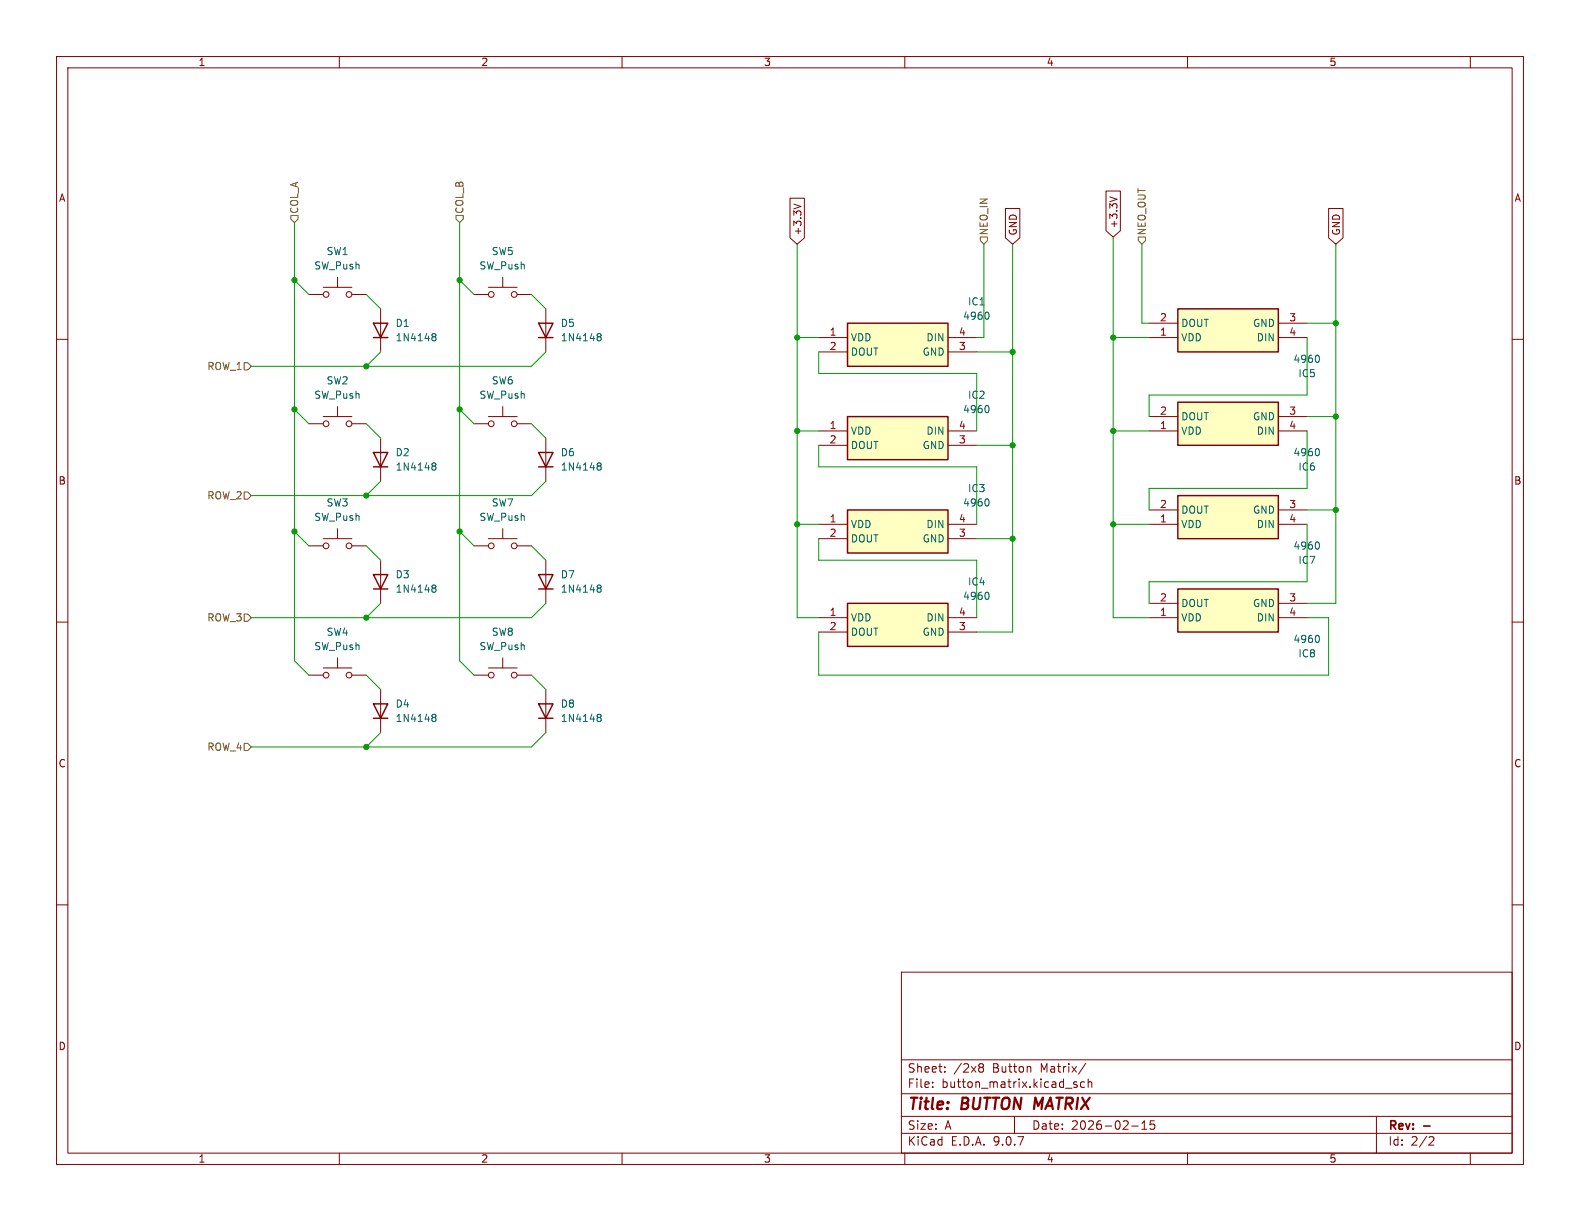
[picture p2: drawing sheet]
<svg xmlns="http://www.w3.org/2000/svg" width="279mm" height="216mm" viewBox="0 0 279 216" stroke-linecap="round" stroke-linejoin="round" font-family="sans-serif">
<g fill="none" stroke="#840000" stroke-width=".18">
<path d="M10 10h259.4v195.9h-259.4zM12 12h255.4v191.9h-255.4zM60 10v2M110 10v2M160 10v2M210 10v2M260 10v2M96.5 54.6v7.6M10 60h2M83.8 74.9h2.6M86.4 73.7h5M88.9 71.9v1.8"/>
<path d="M91.4 74.9h2.6M96.5 77.5v7.6M267.4 60h2M54.6 96.5h2.5M57.1 95.3h5.1M59.7 93.5v1.8M62.2 96.5h2.6M67.3 99.1v7.6M10 110h2M267.4 110h2M10 160h2M159.4 171.9h108v32h-108z"/>
<path d="M267.4 160h2M159.4 197.4h108M159.4 193.4h108M159.4 187.4h108M164.9 192.1v.2M164.9 191.4v.1M167.1 189.4v.2M167.1 188.7v.1M173.2 188.7h.2M173.2 188.2l.4-.1 .3 .1v.2l-.3 .3M173.4 188.7h.2M173.4 188.7l-.2 .1"/>
<path d="M173.6 188.7l.3 .3v.4l-.3 .2-.4-.1M179.4 197.4v3M182.1 188.6l.2 .2v.8M190.4 191.4l-.3-.1-.2 .2v.2l.5 .2v.3h-.5M191.8 191.4l-.4-.1-.3 .3v.4l.1 .2h.6M192 188l-1.3 1.9M192.4 191.4l.2-.1 .4 .1 .1 .9M192.4 190.8v1.5M200.1 199.1h1.2M201.9 199.7h.9M201.9 198.6l.5-.4v1.5M204.1 198.2h-.7v.7l.2-.1h.5l.1 .2-.1 .5-.2 .2-.5-.2"/>
<path d="M243.4 197.4v6.5M60 203.9v2M110 203.9v2M159.4 200.4h108M160 203.9v2M210 203.9v2M252.9 201l.5 .1 .2 .3-1 1.1h1M260 203.9v2"/>
<circle cx="86.9" cy="74.9" r=".51"/>
<circle cx="90.9" cy="74.9" r=".51"/>
<circle cx="57.7" cy="96.5" r=".51"/>
<circle cx="61.7" cy="96.5" r=".51"/>
</g>
<path d="M251.7 199.1h1.2" fill="none" stroke="#840000" stroke-width=".3"/>
<path d="M95.2 57.2h2.6l-1.3 2.5zM95.2 59.7h2.6M95.2 80h2.6l-1.3 2.6zM95.2 82.6h2.6M66 101.6h2.6l-1.3 2.5zM66 104.1h2.6" fill="none" stroke="#840000" stroke-width=".25"/>
<g fill="none" stroke="#006464" stroke-width=".18">
<path d="M105.7 59.1l.4-.1 .1 .1 .1 .2-.2 .2M105.7 59.5h.1M105.8 59.5h.3M105.8 59.5l-.1 .1M106.1 59.5l.2 .3-.1 .3-.1 .2-.4-.1M105.7 82.3l.1 .1M105.7 81.9h.4l.1 .1 .1 .2-.2 .2M105.8 82.4h.3M105.8 82.4l-.1 .1M106.1 82.4l.2 .2-.1 .4-.1 .1h-.4M76.5 103.9l.1 .1M76.5 103.5l.4-.1 .1 .2 .1 .2-.2 .2"/>
<path d="M76.6 104h.3M76.6 104l-.1 .1M76.9 104l.2 .2-.1 .4-.1 .1h-.4"/>
</g>
<path d="M208.3 104.1h17.8v7.7h-17.8z" fill="#ffffc2"/>
<path d="M208.3 104.1h17.8v7.7h-17.8zM66 124.5h2.6l-1.3 2.5zM66 127h2.6" fill="none" stroke="#840000" stroke-width=".25"/>
<g fill="none" stroke="#840000" stroke-width=".18">
<path d="M83.8 52.1h2.6M86.4 50.8h5M88.9 49v1.8M91.4 52.1h2.6M54.6 119.4h2.5M57.1 118.1h5.1M59.7 116.3v1.8M62.2 119.4h2.6M203.2 109.2h5.1M203.2 106.7h5.1M226.1 109.2h5M226.1 106.7h5"/>
<path d="M67.3 121.9v7.6"/>
<circle cx="86.9" cy="52.1" r=".51"/>
<circle cx="90.9" cy="52.1" r=".51"/>
<circle cx="57.7" cy="119.4" r=".51"/>
<circle cx="61.7" cy="119.4" r=".51"/>
</g>
<path d="M233 112.3a.79 .79 0 0 1 0 1.3M76.5 126.8l.1 .1M76.5 126.4l.4-.1 .1 .1 .1 .2-.2 .3M76.6 126.9h.3M76.6 126.9h-.1M76.9 126.9l.2 .2-.1 .4-.1 .1-.4-.1" fill="none" stroke="#006464" stroke-width=".18"/>
<path d="M208.3 71.1h17.8v7.6h-17.8z" fill="#ffffc2"/>
<path d="M208.3 71.1h17.8v7.6h-17.8zM95.2 101.6h2.6l-1.3 2.5zM95.2 104.1h2.6M95.2 124.5h2.6l-1.3 2.5zM95.2 127h2.6" fill="none" stroke="#840000" stroke-width=".25"/>
<g fill="none" stroke="#840000" stroke-width=".18">
<path d="M54.6 52.1h2.5M57.1 50.8h5.1M59.7 49v1.8M62.2 52.1h2.6M54.6 74.9h2.5M57.1 73.7h5.1M59.7 71.9v1.8M62.2 74.9h2.6M203.2 76.2h5.1M203.2 73.7h5.1M226.1 76.2h5M226.1 73.7h5"/>
<path d="M96.5 99.1v7.6M83.8 119.4h2.6M86.4 118.1h5M88.9 116.3v1.8M91.4 119.4h2.6M96.5 121.9v7.6"/>
<circle cx="57.7" cy="52.1" r=".51"/>
<circle cx="61.7" cy="52.1" r=".51"/>
<circle cx="57.7" cy="74.9" r=".51"/>
<circle cx="61.7" cy="74.9" r=".51"/>
<circle cx="86.9" cy="119.4" r=".51"/>
<circle cx="90.9" cy="119.4" r=".51"/>
</g>
<path d="M233 79.3a.79 .79 0 0 1 0 1.3M105.7 103.5l.4-.1 .1 .2 .1 .2-.2 .2M105.7 103.9l.1 .1M105.8 104h.3M105.8 104l-.1 .1M106.1 104l.2 .2-.1 .4-.1 .1h-.4M105.7 126.8l.1 .1M105.7 126.4l.4-.1 .1 .1 .1 .2-.2 .3M105.8 126.9h.3M105.8 126.9h-.1M106.1 126.9l.2 .2-.1 .4-.1 .1-.4-.1" fill="none" stroke="#006464" stroke-width=".18"/>
<path d="M208.3 87.6h17.8v7.7h-17.8z" fill="#ffffc2"/>
<path d="M208.3 87.6h17.8v7.7h-17.8z" fill="none" stroke="#840000" stroke-width=".25"/>
<path d="M203.2 92.7h5.1M203.2 90.2h5.1M226.1 92.7h5M226.1 90.2h5" fill="none" stroke="#840000" stroke-width=".18"/>
<path d="M233 95.8a.79 .79 0 0 1 0 1.3" fill="none" stroke="#006464" stroke-width=".18"/>
<path d="M208.3 54.6h17.8v7.6h-17.8z" fill="#ffffc2"/>
<path d="M208.3 54.6h17.8v7.6h-17.8zM66 80h2.6l-1.3 2.6zM66 82.6h2.6" fill="none" stroke="#840000" stroke-width=".25"/>
<path d="M203.2 59.7h5.1M203.2 57.2h5.1M226.1 59.7h5M226.1 57.2h5M67.3 77.5v7.6" fill="none" stroke="#840000" stroke-width=".18"/>
<path d="M233 62.8a.79 .79 0 0 1 0 1.3M76.5 82.3l.1 .1M76.5 81.9h.4l.1 .1 .1 .2-.2 .2M76.6 82.4h.3M76.6 82.4l-.1 .1M76.9 82.4l.2 .2-.1 .4-.1 .1h-.4" fill="none" stroke="#006464" stroke-width=".18"/>
<path d="M149.9 73.7h17.7v7.6h-17.7z" fill="#ffffc2"/>
<path d="M149.9 73.7h17.7v7.6h-17.7z" fill="none" stroke="#840000" stroke-width=".25"/>
<g fill="none" stroke="#840000" stroke-width=".18">
<path d="M144.8 76.2h5.1M144.8 78.7h5.1M167.6 76.2h5.1M167.6 78.7h5.1M83.8 96.5h2.6M86.4 95.3h5M88.9 93.5v1.8M91.4 96.5h2.6"/>
<circle cx="86.9" cy="96.5" r=".51"/>
<circle cx="90.9" cy="96.5" r=".51"/>
</g>
<path d="M174.6 71.7a.79 .79 0 0 1 0 1.3" fill="none" stroke="#006464" stroke-width=".18"/>
<path d="M149.9 106.7h17.7v7.6h-17.7z" fill="#ffffc2"/>
<path d="M149.9 106.7h17.7v7.6h-17.7z" fill="none" stroke="#840000" stroke-width=".25"/>
<path d="M144.8 109.2h5.1M144.8 111.8h5.1M167.6 109.2h5.1M167.6 111.8h5.1" fill="none" stroke="#840000" stroke-width=".18"/>
<path d="M174.6 104.7a.79 .79 0 0 1 0 1.3" fill="none" stroke="#006464" stroke-width=".18"/>
<path d="M149.9 90.2h17.7v7.6h-17.7z" fill="#ffffc2"/>
<path d="M149.9 90.2h17.7v7.6h-17.7z" fill="none" stroke="#840000" stroke-width=".25"/>
<path d="M144.8 92.7h5.1M144.8 95.3h5.1M167.6 92.7h5.1M167.6 95.3h5.1" fill="none" stroke="#840000" stroke-width=".18"/>
<path d="M174.6 88.2a.79 .79 0 0 1 0 1.3" fill="none" stroke="#006464" stroke-width=".18"/>
<path d="M149.9 57.2h17.7v7.6h-17.7z" fill="#ffffc2"/>
<path d="M66 57.2h2.6l-1.3 2.5zM66 59.7h2.6M149.9 57.2h17.7v7.6h-17.7z" fill="none" stroke="#840000" stroke-width=".25"/>
<path d="M139.7 35h2.5v7.1l-1.2 1.1-1.3-1.1zM140.4 36.1l1.2 .4M177.8 36.9h2.5v5.2l-1.2 1.1-1.3-1.1zM195.6 33.8h2.5v7l-1.3 1.1-1.2-1.1zM196.3 34.8l1.2 .4M234.9 36.9h2.6v5.2l-1.3 1.1-1.3-1.1zM67.3 54.6v7.6M144.8 59.7h5.1M167.6 59.7h5.1M144.8 62.2h5.1M167.6 62.2h5.1" fill="none" stroke="#840000" stroke-width=".18"/>
<path d="M76.5 59.5h.1M76.5 59.1l.4-.1 .1 .1 .1 .2-.2 .2M76.6 59.5h.3M76.6 59.5l-.1 .1M76.9 59.5l.2 .3-.1 .3-.1 .2-.4-.1M174.6 55.2a.79 .79 0 0 1 0 1.3" fill="none" stroke="#006464" stroke-width=".18"/>
<path d="M51.4 38.1h1.3v.6l-.6 .7-.7-.7zM80.6 38.1h1.3v.6l-.6 .7-.7-.7zM173.4 41.9h1.2v.6l-.6 .7-.6-.7zM201.3 41.9h1.3v.6l-.7 .7-.6-.7zM43.2 64.1h.6l.6 .7-.6 .6h-.6zM43.2 87h.6l.6 .6-.6 .7h-.6zM43.2 108.6h.6l.6 .6-.6 .7h-.6zM43.2 131.4h.6l.6 .7-.6 .6h-.6z" fill="none" stroke="#725600" stroke-width=".18"/>
<g fill="none" stroke="#009600" stroke-width=".18">
<path d="M52.1 39.4v77.4l2.5 2.6M81.3 39.4v77.4l2.5 2.6M52.1 49.5l2.5 2.6M64.8 52.1l2.5 2.5M81.3 49.5l2.5 2.6M94 52.1l2.5 2.5M141 43.2v66h3.8M141 59.7h3.8M174 43.2v16.5h-1.3M179.1 43.2v68.6h-6.4M196.8 41.9v67.3h6.4M196.8 59.7h6.4"/>
<path d="M201.9 43.2v14h1.3M231.1 57.2h5.1M231.1 59.7v10.2h-27.9v3.8M236.2 43.2v63.5h-5.1M52.1 72.4l2.5 2.5M64.8 74.9l2.5 2.6M67.3 62.2l-2.5 2.6M81.3 72.4l2.5 2.5M94 74.9l2.5 2.6M96.5 62.2l-2.5 2.6h-49.6M141 76.2h3.8M144.8 62.2v3.8h27.9v10.2"/>
<path d="M144.8 78.7v3.9h27.9v10.1M172.7 62.2h6.4M172.7 78.7h6.4M196.8 76.2h6.4M231.1 76.2v10.2h-27.9v3.8M231.1 73.7h5.1M52.1 94l2.5 2.5M64.8 96.5l2.5 2.6M67.3 85.1l-2.5 2.5M81.3 94l2.5 2.5M94 96.5l2.5 2.6M96.5 85.1l-2.5 2.5h-49.6"/>
<path d="M141 92.7h3.8M144.8 95.3v3.8h27.9v10.1M172.7 95.3h6.4M196.8 92.7h6.4M231.1 92.7v10.2h-27.9v3.8M231.1 90.2h5.1M64.8 119.4l2.5 2.5M67.3 106.7l-2.5 2.5M94 119.4l2.5 2.5M96.5 106.7l-2.5 2.5h-49.6M231.1 109.2h3.8v10.2h-90.1v-7.6M67.3 129.5l-2.5 2.6"/>
<path d="M96.5 129.5l-2.5 2.6h-49.6"/>
</g>
<g fill="#009600" stroke="#009600" stroke-width=".18">
<circle cx="81.3" cy="94" r=".46"/>
<circle cx="52.1" cy="94" r=".46"/>
<circle cx="64.8" cy="87.6" r=".46"/>
<circle cx="64.8" cy="132.1" r=".46"/>
<circle cx="64.8" cy="109.2" r=".46"/>
<circle cx="196.8" cy="59.7" r=".46"/>
<circle cx="236.2" cy="57.2" r=".46"/>
<circle cx="236.2" cy="73.7" r=".46"/>
<circle cx="236.2" cy="90.2" r=".46"/>
<circle cx="179.1" cy="62.2" r=".46"/>
<circle cx="179.1" cy="95.3" r=".46"/>
<circle cx="141" cy="92.7" r=".46"/>
<circle cx="141" cy="76.2" r=".46"/>
<circle cx="179.1" cy="78.7" r=".46"/>
<circle cx="141" cy="59.7" r=".46"/>
<circle cx="52.1" cy="72.4" r=".46"/>
<circle cx="81.3" cy="72.4" r=".46"/>
<circle cx="64.8" cy="64.8" r=".46"/>
<circle cx="81.3" cy="49.5" r=".46"/>
<circle cx="52.1" cy="49.5" r=".46"/>
<circle cx="196.8" cy="76.2" r=".46"/>
<circle cx="196.8" cy="92.7" r=".46"/>
</g>
<g font-size="2.8" fill="#840000">
<text x="160.4" y="196.8">Title:</text>
<text x="170.1" y="196.8">BUTTON MATRIX</text>
</g>
<g font-size="2.1" fill="#840000">
<text x="160.4" y="189.9">Sheet:</text>
<text x="168.6" y="189.9">/2x8</text>
<text x="175.6" y="189.9">Button</text>
<text x="184.2" y="189.9">Matrix/</text>
<text x="160.4" y="192.6">File:</text>
<text x="166.5" y="192.6">button_matrix.kicad_sch</text>
<text x="160.4" y="202.8">KiCad</text>
<text x="160.4" y="200">Size:</text>
<text x="167.1" y="200">A</text>
<text x="168.1" y="202.8">E.D.A.</text>
<text x="175.7" y="202.8">9.0.7</text>
<text x="182.4" y="200">Date:</text>
<text x="189.4" y="200">2026-02-15</text>
<text x="245.4" y="200.2">Rev:</text>
<text x="245.4" y="202.8">Id:</text>
<text x="249.5" y="202.8">2/2</text>
</g>
<g font-size="1.8" fill="#840000">
<text x="35" y="11.9">1</text>
<text x="85" y="11.9">2</text>
<text x="135" y="11.9">3</text>
<text x="185" y="11.9">4</text>
<text x="235" y="11.9">5</text>
<text x="10.3" y="35.9">A</text>
<text x="267.7" y="35.9">A</text>
<text x="141.9" y="41.8" transform="rotate(-90 141.9 41.8)">+3.3V</text>
<text x="180" y="41.8" transform="rotate(-90 180 41.8)">GND</text>
<text x="197.8" y="40.5" transform="rotate(-90 197.8 40.5)">+3.3V</text>
<text x="237.2" y="41.8" transform="rotate(-90 237.2 41.8)">GND</text>
<text x="10.3" y="85.9">B</text>
<text x="267.7" y="85.9">B</text>
<text x="10.3" y="135.9">C</text>
<text x="267.7" y="135.9">C</text>
<text x="10.3" y="185.9">D</text>
<text x="267.7" y="185.9">D</text>
<text x="35" y="205.8">1</text>
<text x="85" y="205.8">2</text>
<text x="135" y="205.8">3</text>
<text x="185" y="205.8">4</text>
<text x="235" y="205.8">5</text>
</g>
<g font-size="1.8" fill="#725600">
<text x="52.9" y="37.9" transform="rotate(-90 52.9 37.9)">COL_A</text>
<text x="82.1" y="37.9" transform="rotate(-90 82.1 37.9)">COL_B</text>
<text x="174.9" y="41.7" transform="rotate(-90 174.9 41.7)">NEO_IN</text>
<text x="202.8" y="41.7" transform="rotate(-90 202.8 41.7)">NEO_OUT</text>
<text x="36.6" y="65.6">ROW_1</text>
<text x="36.6" y="88.5">ROW_2</text>
<text x="36.6" y="110.1">ROW_3</text>
<text x="36.6" y="132.9">ROW_4</text>
</g>
<g font-size="1.8" fill="#006464">
<text x="55.5" y="47.9">SW_Push</text>
<text x="57.7" y="45.3">SW1</text>
<text x="84.7" y="47.9">SW_Push</text>
<text x="86.9" y="45.3">SW5</text>
<text x="69.9" y="58">D1</text>
<text x="99.1" y="58">D5</text>
<text x="170.2" y="56.7">4960</text>
<text x="171.1" y="54.2">IC1</text>
<text x="208.8" y="58">DOUT</text>
<text x="221.5" y="58">GND</text>
<text x="69.9" y="60.6">1N4148</text>
<text x="99.1" y="60.6">1N4148</text>
<text x="150.4" y="60.6">VDD</text>
<text x="150.4" y="63.1">DOUT</text>
<text x="163.1" y="63.1">GND</text>
<text x="163.7" y="60.6">DIN</text>
<text x="208.8" y="60.6">VDD</text>
<text x="222.1" y="60.6">DIN</text>
<text x="228.6" y="64.4">4960</text>
<text x="55.5" y="70.7">SW_Push</text>
<text x="57.7" y="68.2">SW2</text>
<text x="84.7" y="70.7">SW_Push</text>
<text x="86.9" y="68.2">SW6</text>
<text x="171.1" y="70.7">IC2</text>
<text x="229.5" y="66.9">IC5</text>
<text x="150.4" y="77.1">VDD</text>
<text x="163.7" y="77.1">DIN</text>
<text x="170.2" y="73.3">4960</text>
<text x="208.8" y="77.1">VDD</text>
<text x="208.8" y="74.5">DOUT</text>
<text x="221.5" y="74.5">GND</text>
<text x="222.1" y="77.1">DIN</text>
<text x="69.9" y="80.9">D2</text>
<text x="69.9" y="83.4">1N4148</text>
<text x="99.1" y="80.9">D6</text>
<text x="99.1" y="83.4">1N4148</text>
<text x="150.4" y="79.6">DOUT</text>
<text x="163.1" y="79.6">GND</text>
<text x="228.6" y="80.9">4960</text>
<text x="229.5" y="83.4">IC6</text>
<text x="57.7" y="89.8">SW3</text>
<text x="86.9" y="89.8">SW7</text>
<text x="170.2" y="89.8">4960</text>
<text x="171.1" y="87.2">IC3</text>
<text x="55.5" y="92.3">SW_Push</text>
<text x="84.7" y="92.3">SW_Push</text>
<text x="150.4" y="93.6">VDD</text>
<text x="163.7" y="93.6">DIN</text>
<text x="208.8" y="93.6">VDD</text>
<text x="208.8" y="91">DOUT</text>
<text x="221.5" y="91">GND</text>
<text x="222.1" y="93.6">DIN</text>
<text x="150.4" y="96.1">DOUT</text>
<text x="163.1" y="96.1">GND</text>
<text x="228.6" y="97.4">4960</text>
<text x="229.5" y="99.9">IC7</text>
<text x="69.9" y="102.5">D3</text>
<text x="69.9" y="105">1N4148</text>
<text x="99.1" y="102.5">D7</text>
<text x="99.1" y="105">1N4148</text>
<text x="170.2" y="106.3">4960</text>
<text x="171.1" y="103.7">IC4</text>
<text x="208.8" y="107.5">DOUT</text>
<text x="221.5" y="107.5">GND</text>
<text x="57.7" y="112.6">SW4</text>
<text x="86.9" y="112.6">SW8</text>
<text x="150.4" y="110.1">VDD</text>
<text x="150.4" y="112.6">DOUT</text>
<text x="163.1" y="112.6">GND</text>
<text x="163.7" y="110.1">DIN</text>
<text x="208.8" y="110.1">VDD</text>
<text x="222.1" y="110.1">DIN</text>
<text x="228.6" y="113.9">4960</text>
<text x="55.5" y="115.2">SW_Push</text>
<text x="84.7" y="115.2">SW_Push</text>
<text x="229.5" y="116.4">IC8</text>
<text x="69.9" y="125.3">D4</text>
<text x="99.1" y="125.3">D8</text>
<text x="69.9" y="127.9">1N4148</text>
<text x="99.1" y="127.9">1N4148</text>
</g>
<g font-size="1.8" fill="#a90000">
<text x="146.6" y="59.4">1</text>
<text x="169.5" y="59.4">4</text>
<text x="205" y="59.4">1</text>
<text x="205" y="56.9">2</text>
<text x="227.9" y="59.4">4</text>
<text x="227.9" y="56.9">3</text>
<text x="146.6" y="62">2</text>
<text x="169.5" y="62">3</text>
<text x="146.6" y="75.9">1</text>
<text x="169.5" y="75.9">4</text>
<text x="205" y="75.9">1</text>
<text x="205" y="73.4">2</text>
<text x="227.9" y="75.9">4</text>
<text x="227.9" y="73.4">3</text>
<text x="146.6" y="78.5">2</text>
<text x="169.5" y="78.5">3</text>
<text x="205" y="89.9">2</text>
<text x="227.9" y="89.9">3</text>
<text x="146.6" y="92.5">1</text>
<text x="146.6" y="95">2</text>
<text x="169.5" y="92.5">4</text>
<text x="169.5" y="95">3</text>
<text x="205" y="92.5">1</text>
<text x="227.9" y="92.5">4</text>
<text x="205" y="106.4">2</text>
<text x="227.9" y="106.4">3</text>
<text x="146.6" y="109">1</text>
<text x="146.6" y="111.5">2</text>
<text x="169.5" y="109">4</text>
<text x="169.5" y="111.5">3</text>
<text x="205" y="109">1</text>
<text x="227.9" y="109">4</text>
</g>
</svg>
